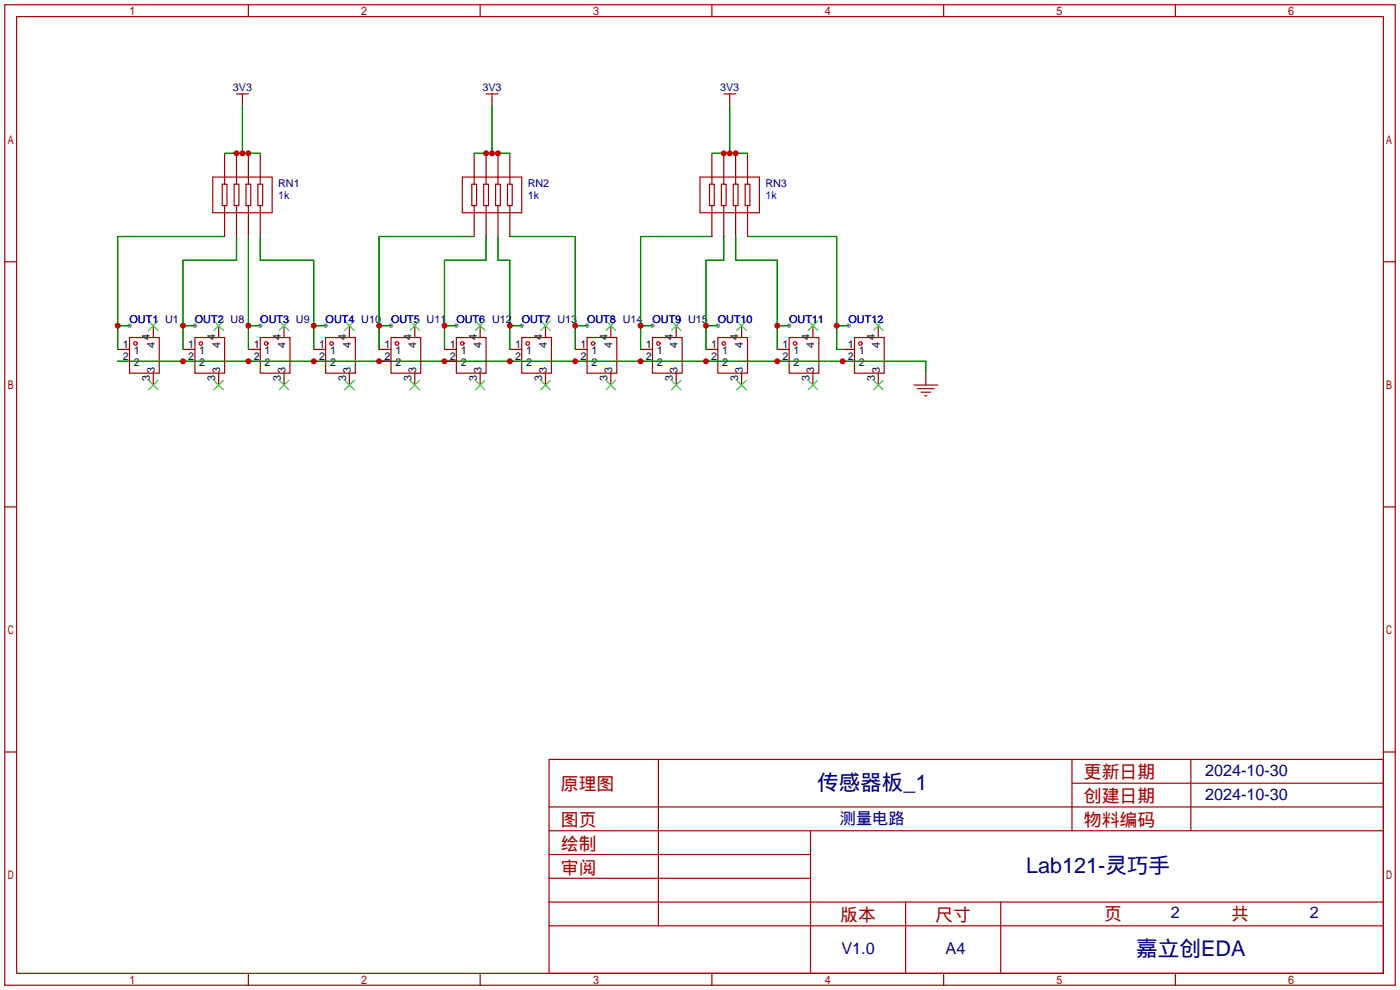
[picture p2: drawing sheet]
<svg xmlns="http://www.w3.org/2000/svg" width="299mm" height="212mm" viewBox="0 0 299 212" stroke-linecap="round" stroke-linejoin="round" font-family="sans-serif">
<g fill="#999">
<circle cx="27.7" cy="69.6" r=".51"/>
<circle cx="41.7" cy="69.6" r=".51"/>
<circle cx="55.6" cy="69.6" r=".51"/>
<circle cx="97.5" cy="69.6" r=".51"/>
<circle cx="111.5" cy="69.6" r=".51"/>
<circle cx="125.5" cy="69.6" r=".51"/>
<circle cx="139.4" cy="69.6" r=".51"/>
<circle cx="153.4" cy="69.6" r=".51"/>
<circle cx="83.6" cy="69.6" r=".51"/>
<circle cx="69.6" cy="69.6" r=".51"/>
<circle cx="168.7" cy="69.6" r=".51"/>
<circle cx="181.4" cy="69.6" r=".51"/>
</g>
<g fill="none" stroke="#a10000" stroke-width=".25">
<path d="M1 1h297.2v209.6h-297.2zM3.6 3.6h292.1v204.4h-292.1zM53.1 1v2.6M102.6 1v2.6M152.1 1v2.6M201.7 1v2.6M251.2 1v2.6M45.5 37.8h12.7v7.7h-12.7zM47.5 39.4h1v4.5h-1zM48 37.8v1.6M50 39.4h1.1v4.5h-1.1zM50.5 20.1h2.6"/>
<path d="M50.5 37.8v1.6M51.8 20.1v1.2M52.6 39.4h1v4.5h-1zM53.1 37.8v1.6M55.1 39.4h1v4.5h-1zM55.6 37.8v1.6M98.8 37.8h12.7v7.7h-12.7zM100.8 39.4h1.1v4.5h-1.1zM101.3 37.8v1.6M103.4 39.4h1v4.5h-1zM103.9 20.1h2.5M103.9 37.8v1.6"/>
<path d="M105.2 20.1v1.2M105.9 39.4h1v4.5h-1zM106.4 37.8v1.6M108.5 39.4h1v4.5h-1zM109 37.8v1.6M149.6 37.8h12.7v7.7h-12.7zM151.6 39.4h1.1v4.5h-1.1zM152.1 37.8v1.6M154.2 39.4h1v4.5h-1zM154.7 20.1h2.5M154.7 37.8v1.6M156 20.1v1.2"/>
<path d="M156.7 39.4h1v4.5h-1zM157.2 37.8v1.6M159.3 39.4h1v4.5h-1zM159.8 37.8v1.6M1 55.9h2.6M48 43.9v1.6M50.5 43.9v1.6M53.1 43.9v1.6M55.6 43.9v1.6M101.3 43.9v1.6M103.9 43.9v1.6M106.4 43.9v1.6"/>
<path d="M109 43.9v1.6M152.1 43.9v1.6M154.7 43.9v1.6M157.2 43.9v1.6M159.8 43.9v1.6M295.7 55.9h2.5M27.7 72.1h6.3v7.7h-6.3zM41.7 72.1h6.3v7.7h-6.3zM55.6 72.1h6.4v7.7h-6.4zM69.6 72.1h6.3v7.7h-6.3zM83.6 72.1h6.3v7.7h-6.3zM97.5 72.1h6.4v7.7h-6.4z"/>
<path d="M111.5 72.1h6.4v7.7h-6.4zM125.5 72.1h6.3v7.7h-6.3zM139.4 72.1h6.4v7.7h-6.4zM153.4 72.1h6.4v7.7h-6.4zM168.7 72.1h6.3v7.7h-6.3zM182.6 72.1h6.4v7.7h-6.4zM195.3 82.3h5.1M196.1 83.1h3.5M196.8 83.8h2.1M197.6 84.6h.5M1 108.3h2.6M295.7 108.3h2.5"/>
<path d="M1 160.7h2.6M117.3 162.3h178.4v45.7h-178.4zM117.3 177.5h178.4M117.3 172.5h178.4M140.7 162.3v35.6M173.2 177.5v30.5M229.1 162.3v15.2M229.1 167.4h66.6M254.5 162.3v15.2M295.7 160.7h2.5M117.3 182.6h55.9M117.3 197.9h178.4"/>
<path d="M117.3 192.8h178.4M117.3 187.7h55.9M193.5 192.8v15.2M213.9 192.8v15.2M53.1 208v2.6M102.6 208v2.6M152.1 208v2.6M201.7 208v2.6M251.2 208v2.6"/>
<circle cx="29" cy="73.4" r=".38"/>
<circle cx="42.9" cy="73.4" r=".38"/>
<circle cx="56.9" cy="73.4" r=".38"/>
<circle cx="70.9" cy="73.4" r=".38"/>
<circle cx="84.8" cy="73.4" r=".38"/>
<circle cx="98.8" cy="73.4" r=".38"/>
<circle cx="112.8" cy="73.4" r=".38"/>
<circle cx="126.7" cy="73.4" r=".38"/>
<circle cx="140.7" cy="73.4" r=".38"/>
<circle cx="154.7" cy="73.4" r=".38"/>
<circle cx="169.9" cy="73.4" r=".38"/>
<circle cx="183.9" cy="73.4" r=".38"/>
</g>
<g fill="none" stroke="#870000" stroke-width=".25">
<path d="M48 32.8v5M50.5 32.8v5M51.8 21.3v1.3M53.1 32.8v5M55.6 32.8v5M101.3 32.8v5M103.9 32.8v5M105.2 21.3v1.3M106.4 32.8v5M109 32.8v5M152.1 32.8v5M154.7 32.8v5"/>
<path d="M156 21.3v1.3M157.2 32.8v5M159.8 32.8v5M48 45.5v5M50.5 45.5v5M53.1 45.5v5M55.6 45.5v5M101.3 45.5v5M103.9 45.5v5M106.4 45.5v5M109 45.5v5M152.1 45.5v5"/>
<path d="M154.7 45.5v5M157.2 45.5v5M159.8 45.5v5M25.1 74.7h2.6M25.1 77.2h2.6M32.8 69.6v2.5M32.8 79.8v2.5M39.1 74.7h2.6M39.1 77.2h2.6M46.7 69.6v2.5M46.7 79.8v2.5M53.1 74.7h2.5"/>
<path d="M53.1 77.2h2.5M60.7 69.6v2.5M60.7 79.8v2.5M67.1 74.7h2.5M67.1 77.2h2.5M74.7 69.6v2.5M74.7 79.8v2.5M81 74.7h2.6M81 77.2h2.6M88.6 69.6v2.5M88.6 79.8v2.5M95 74.7h2.5"/>
<path d="M95 77.2h2.5M102.6 69.6v2.5M102.6 79.8v2.5M109 74.7h2.5M109 77.2h2.5M116.6 69.6v2.5M116.6 79.8v2.5M122.9 74.7h2.6M122.9 77.2h2.6M130.6 69.6v2.5M130.6 79.8v2.5M136.9 74.7h2.5"/>
<path d="M136.9 77.2h2.5M144.5 69.6v2.5M144.5 79.8v2.5M150.9 74.7h2.5M150.9 77.2h2.5M158.5 69.6v2.5M158.5 79.8v2.5M166.1 74.7h2.6M166.1 77.2h2.6M173.7 69.6v2.5M173.7 79.8v2.5M180.1 74.7h2.5"/>
<path d="M180.1 77.2h2.5M187.7 69.6v2.5M187.7 79.8v2.5M197.9 79.8v2.5"/>
</g>
<g fill="none" stroke="#3c3" stroke-width=".25">
<path d="M31.7 68.6l2.1 2M33.8 68.6l-2.1 2M45.7 68.6l2.1 2M47.8 68.6l-2.1 2M59.7 68.6l2 2M61.7 68.6l-2 2M73.7 68.6l2 2M75.7 68.6l-2 2M87.6 68.6l2.1 2M89.7 68.6l-2.1 2M101.6 68.6l2 2M103.6 68.6l-2 2"/>
<path d="M115.6 68.6l2 2M117.6 68.6l-2 2M129.5 68.6l2.1 2M131.6 68.6l-2.1 2M143.5 68.6l2 2M145.5 68.6l-2 2M157.5 68.6l2 2M159.5 68.6l-2 2M172.7 68.6l2.1 2M174.8 68.6l-2.1 2M186.7 68.6l2 2M188.7 68.6l-2 2"/>
<path d="M31.7 81.3l2.1 2M33.8 81.3l-2.1 2M45.7 81.3l2.1 2M47.8 81.3l-2.1 2M59.7 81.3l2 2M61.7 81.3l-2 2M73.7 81.3l2 2M75.7 81.3l-2 2M87.6 81.3l2.1 2M89.7 81.3l-2.1 2M101.6 81.3l2 2M103.6 81.3l-2 2"/>
<path d="M115.6 81.3l2 2M117.6 81.3l-2 2M129.5 81.3l2.1 2M131.6 81.3l-2.1 2M143.5 81.3l2 2M145.5 81.3l-2 2M157.5 81.3l2 2M159.5 81.3l-2 2M172.7 81.3l2.1 2M174.8 81.3l-2.1 2M186.7 81.3l2 2M188.7 81.3l-2 2"/>
</g>
<g fill="none" stroke="#008700" stroke-width=".25">
<path d="M48 32.8h7.6M51.8 22.6v10.2M101.3 32.8h7.7M105.2 22.6v10.2M152.1 32.8h7.7M156 22.6v10.2M48 50.5h-22.9v24.2M50.5 50.5v5.1h-11.4v19.1M53.1 50.5v24.2M55.6 50.5v5.1h11.5v19.1M101.3 50.5h-20.3v24.2M103.9 50.5v5.1h-8.9v19.1"/>
<path d="M106.4 50.5v5.1h2.6v19.1M109 50.5h13.9v24.2M152.1 50.5h-15.2v24.2M154.7 50.5v5.1h-3.8v19.1M157.2 50.5v5.1h8.9v19.1M159.8 50.5h19v24.2h1.3M25.1 69.6h2.6M25.1 77.2h172.8v2.6M39.1 69.6h2.6M53.1 69.6h2.5M67.1 69.6h2.5M81 69.6h2.6"/>
<path d="M95 69.6h2.5M109 69.6h2.5M122.9 69.6h2.6M136.9 69.6h2.5M150.9 69.6h2.5M166.1 69.6h2.6M178.8 69.6h2.6"/>
</g>
<g fill="#c00">
<circle cx="25.1" cy="69.6" r=".63"/>
<circle cx="39.1" cy="69.6" r=".63"/>
<circle cx="53.1" cy="69.6" r=".63"/>
<circle cx="95" cy="69.6" r=".63"/>
<circle cx="109" cy="69.6" r=".63"/>
<circle cx="122.9" cy="69.6" r=".63"/>
<circle cx="136.9" cy="69.6" r=".63"/>
<circle cx="150.9" cy="69.6" r=".63"/>
<circle cx="39.1" cy="77.2" r=".63"/>
<circle cx="53.1" cy="77.2" r=".63"/>
<circle cx="67.1" cy="77.2" r=".63"/>
<circle cx="81" cy="77.2" r=".63"/>
<circle cx="95" cy="77.2" r=".63"/>
<circle cx="109" cy="77.2" r=".63"/>
<circle cx="122.9" cy="77.2" r=".63"/>
<circle cx="136.9" cy="77.2" r=".63"/>
<circle cx="150.9" cy="77.2" r=".63"/>
<circle cx="166.1" cy="77.2" r=".63"/>
<circle cx="180.1" cy="77.2" r=".63"/>
<circle cx="81" cy="69.6" r=".63"/>
<circle cx="67.1" cy="69.6" r=".63"/>
<circle cx="166.1" cy="69.6" r=".63"/>
<circle cx="178.8" cy="69.6" r=".63"/>
<circle cx="51.8" cy="32.8" r=".63"/>
<circle cx="50.5" cy="32.8" r=".63"/>
<circle cx="53.1" cy="32.8" r=".63"/>
<circle cx="105.2" cy="32.8" r=".63"/>
<circle cx="103.9" cy="32.8" r=".63"/>
<circle cx="106.4" cy="32.8" r=".63"/>
<circle cx="156" cy="32.8" r=".63"/>
<circle cx="154.7" cy="32.8" r=".63"/>
<circle cx="157.2" cy="32.8" r=".63"/>
</g>
<g font-size="4.6" fill="#000080">
<text x="174.6" y="168.8">传感器板_1</text>
<text x="219.3" y="186.6">Lab121-灵巧手</text>
<text x="242.8" y="204.3">嘉立创EDA</text>
</g>
<g font-size="3.8" fill="#a00000">
<text x="231.6" y="166.4">更新日期</text>
<text x="119.9" y="168.9">原理图</text>
<text x="231.6" y="171.5">创建日期</text>
<text x="119.9" y="176.5">图页</text>
<text x="231.6" y="176.5">物料编码</text>
<text x="119.9" y="181.6">绘制</text>
<text x="119.9" y="186.7">审阅</text>
<text x="179.6" y="196.9">版本</text>
<text x="199.9" y="196.9">尺寸</text>
<text x="236" y="196.6">页</text>
<text x="263.1" y="196.6">共</text>
</g>
<g font-size="3.5" fill="#000080">
<text x="257.6" y="165.9">2024-10-30</text>
<text x="257.6" y="171">2024-10-30</text>
<text x="179.5" y="176">测量电路</text>
<text x="250.2" y="196.1">2</text>
<text x="280" y="196.1">2</text>
<text x="179.8" y="204">V1.0</text>
<text x="202.1" y="204">A4</text>
</g>
<g font-size="2.3" fill="#000080">
<text x="49.8" y="19.5">3V3</text>
<text x="103.1" y="19.5">3V3</text>
<text x="153.9" y="19.5">3V3</text>
<text x="59.4" y="39.9">RN1</text>
<text x="112.8" y="39.9">RN2</text>
<text x="163.6" y="39.9">RN3</text>
</g>
<g font-size="2.3" fill="#00f">
<text x="59.4" y="42.5">1k</text>
<text x="112.8" y="42.5">1k</text>
<text x="163.6" y="42.5">1k</text>
<text x="27.7" y="69.1">OUT1 U1</text>
<text x="41.7" y="69.1">OUT2 U8</text>
<text x="55.6" y="69.1">OUT3 U9</text>
<text x="69.6" y="69.1">OUT4 U10</text>
<text x="83.6" y="69.1">OUT5 U11</text>
<text x="97.5" y="69.1">OUT6 U12</text>
<text x="111.5" y="69.1">OUT7 U13</text>
<text x="125.5" y="69.1">OUT8 U14</text>
<text x="139.4" y="69.1">OUT9 U15</text>
<text x="153.4" y="69.1">OUT10</text>
<text x="168.7" y="69.1">OUT11</text>
<text x="181.4" y="69.1">OUT12</text>
</g>
<g font-size="2.3">
<text x="26.3" y="74.4">1</text>
<text x="26.3" y="77">2</text>
<text x="28.6" y="75.7">1</text>
<text x="32" y="72.6" transform="rotate(-90 32 72.6)">4</text>
<text x="33.1" y="74.4" transform="rotate(-90 33.1 74.4)">4</text>
<text x="40.2" y="74.4">1</text>
<text x="40.2" y="77">2</text>
<text x="42.6" y="75.7">1</text>
<text x="46" y="72.6" transform="rotate(-90 46 72.6)">4</text>
<text x="47" y="74.4" transform="rotate(-90 47 74.4)">4</text>
<text x="54.2" y="74.4">1</text>
<text x="54.2" y="77">2</text>
<text x="56.6" y="75.7">1</text>
<text x="60" y="72.6" transform="rotate(-90 60 72.6)">4</text>
<text x="61" y="74.4" transform="rotate(-90 61 74.4)">4</text>
<text x="68.2" y="74.4">1</text>
<text x="68.2" y="77">2</text>
<text x="70.5" y="75.7">1</text>
<text x="74" y="72.6" transform="rotate(-90 74 72.6)">4</text>
<text x="75" y="74.4" transform="rotate(-90 75 74.4)">4</text>
<text x="82.2" y="74.4">1</text>
<text x="82.2" y="77">2</text>
<text x="84.5" y="75.7">1</text>
<text x="87.9" y="72.6" transform="rotate(-90 87.9 72.6)">4</text>
<text x="88.9" y="74.4" transform="rotate(-90 88.9 74.4)">4</text>
<text x="96.1" y="74.4">1</text>
<text x="96.1" y="77">2</text>
<text x="98.5" y="75.7">1</text>
<text x="101.9" y="72.6" transform="rotate(-90 101.9 72.6)">4</text>
<text x="102.9" y="74.4" transform="rotate(-90 102.9 74.4)">4</text>
<text x="110.1" y="74.4">1</text>
<text x="110.1" y="77">2</text>
<text x="112.4" y="75.7">1</text>
<text x="115.9" y="72.6" transform="rotate(-90 115.9 72.6)">4</text>
<text x="116.9" y="74.4" transform="rotate(-90 116.9 74.4)">4</text>
<text x="124.1" y="74.4">1</text>
<text x="124.1" y="77">2</text>
<text x="126.4" y="75.7">1</text>
<text x="129.8" y="72.6" transform="rotate(-90 129.8 72.6)">4</text>
<text x="130.9" y="74.4" transform="rotate(-90 130.9 74.4)">4</text>
<text x="138" y="74.4">1</text>
<text x="138" y="77">2</text>
<text x="140.4" y="75.7">1</text>
<text x="143.8" y="72.6" transform="rotate(-90 143.8 72.6)">4</text>
<text x="144.8" y="74.4" transform="rotate(-90 144.8 74.4)">4</text>
<text x="152" y="74.4">1</text>
<text x="152" y="77">2</text>
<text x="154.4" y="75.7">1</text>
<text x="157.8" y="72.6" transform="rotate(-90 157.8 72.6)">4</text>
<text x="158.8" y="74.4" transform="rotate(-90 158.8 74.4)">4</text>
<text x="167.2" y="74.4">1</text>
<text x="167.2" y="77">2</text>
<text x="169.6" y="75.7">1</text>
<text x="173" y="72.6" transform="rotate(-90 173 72.6)">4</text>
<text x="174" y="74.4" transform="rotate(-90 174 74.4)">4</text>
<text x="181.2" y="74.4">1</text>
<text x="181.2" y="77">2</text>
<text x="183.6" y="75.7">1</text>
<text x="187" y="72.6" transform="rotate(-90 187 72.6)">4</text>
<text x="188" y="74.4" transform="rotate(-90 188 74.4)">4</text>
<text x="28.6" y="78.3">2</text>
<text x="32" y="81.5" transform="rotate(-90 32 81.5)">3</text>
<text x="33.1" y="79.7" transform="rotate(-90 33.1 79.7)">3</text>
<text x="42.6" y="78.3">2</text>
<text x="46" y="81.5" transform="rotate(-90 46 81.5)">3</text>
<text x="47" y="79.7" transform="rotate(-90 47 79.7)">3</text>
<text x="56.6" y="78.3">2</text>
<text x="60" y="81.5" transform="rotate(-90 60 81.5)">3</text>
<text x="61" y="79.7" transform="rotate(-90 61 79.7)">3</text>
<text x="70.5" y="78.3">2</text>
<text x="74" y="81.5" transform="rotate(-90 74 81.5)">3</text>
<text x="75" y="79.7" transform="rotate(-90 75 79.7)">3</text>
<text x="84.5" y="78.3">2</text>
<text x="87.9" y="81.5" transform="rotate(-90 87.9 81.5)">3</text>
<text x="88.9" y="79.7" transform="rotate(-90 88.9 79.7)">3</text>
<text x="98.5" y="78.3">2</text>
<text x="101.9" y="81.5" transform="rotate(-90 101.9 81.5)">3</text>
<text x="102.9" y="79.7" transform="rotate(-90 102.9 79.7)">3</text>
<text x="112.4" y="78.3">2</text>
<text x="115.9" y="81.5" transform="rotate(-90 115.9 81.5)">3</text>
<text x="116.9" y="79.7" transform="rotate(-90 116.9 79.7)">3</text>
<text x="126.4" y="78.3">2</text>
<text x="129.8" y="81.5" transform="rotate(-90 129.8 81.5)">3</text>
<text x="130.9" y="79.7" transform="rotate(-90 130.9 79.7)">3</text>
<text x="140.4" y="78.3">2</text>
<text x="143.8" y="81.5" transform="rotate(-90 143.8 81.5)">3</text>
<text x="144.8" y="79.7" transform="rotate(-90 144.8 79.7)">3</text>
<text x="154.4" y="78.3">2</text>
<text x="157.8" y="81.5" transform="rotate(-90 157.8 81.5)">3</text>
<text x="158.8" y="79.7" transform="rotate(-90 158.8 79.7)">3</text>
<text x="169.6" y="78.3">2</text>
<text x="173" y="81.5" transform="rotate(-90 173 81.5)">3</text>
<text x="174" y="79.7" transform="rotate(-90 174 79.7)">3</text>
<text x="183.6" y="78.3">2</text>
<text x="187" y="81.5" transform="rotate(-90 187 81.5)">3</text>
<text x="188" y="79.7" transform="rotate(-90 188 79.7)">3</text>
</g>
</svg>
